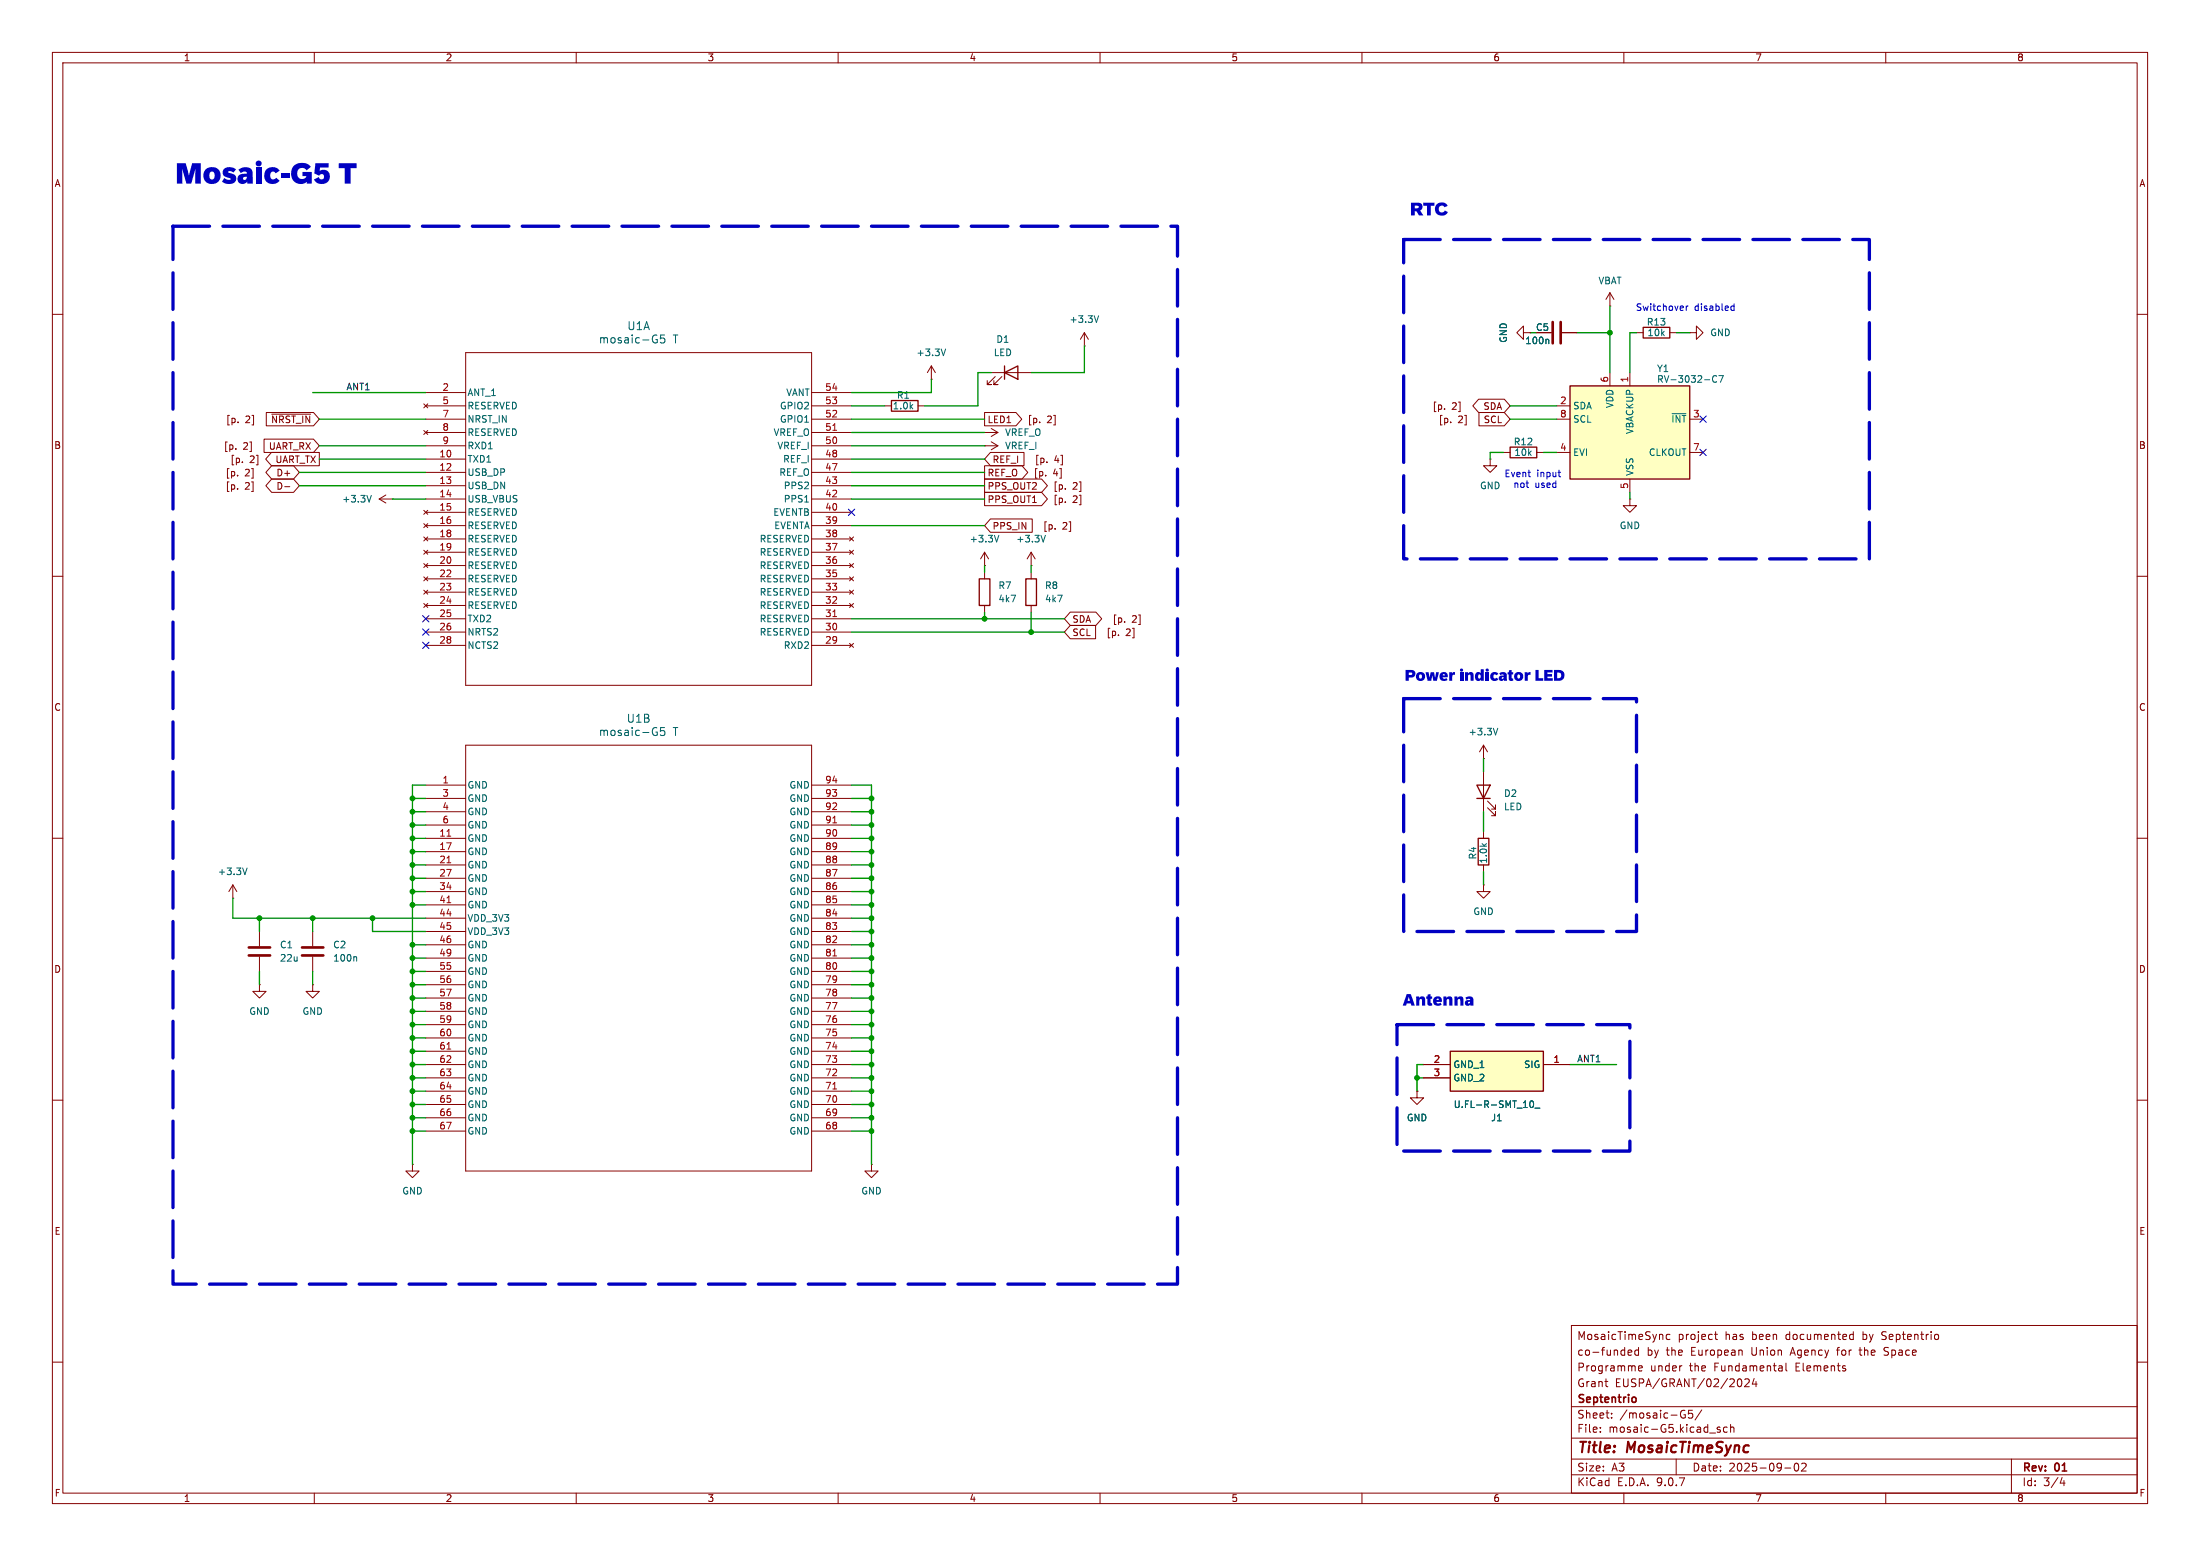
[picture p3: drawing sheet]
<svg xmlns="http://www.w3.org/2000/svg" width="420mm" height="297mm" viewBox="0 0 420 297" stroke-linecap="round" stroke-linejoin="round" font-family="sans-serif">
<g fill="none" stroke="#840000" stroke-width=".19">
<path d="M10 10h400v277h-400zM12 12h396v273h-396zM60 10v2M110 10v2M160 10v2M210 10v2M260 10v2M310 10v2M360 10v2M10 60h2M312.4 63.5h1.3M318.8 63.5h1.2"/>
<path d="M408 60h2M72.4 95.3l1.3 .7M72.4 95.3h2.5M73.7 94.5l-1.3 .8M74.9 95.3h.1M10 110h2M408 110h2M10 160h2M408 160h2M49.5 177.8v2.8M49.5 182.6v2.8M10 210h2"/>
<path d="M408 210h2M300 253h108v32h-108zM310.9 258.6h.5M310.9 257.8l.4-.1 .2 .3-.7 .2M312.8 257.2v1.5M312.8 257.8l-.4-.1-.3 .3 .1 .6h.6M318.8 254.8l-.4-.1-.3 .3 .1 .6h.6M327.3 254.7h.6M327.5 254.2v1.3l.4 .2M353.2 255.6h.6M353.2 254.8h.6M353.8 254.2v1.5"/>
<path d="M354.9 257.7h.5M359.7 258.6l.5 .1M359.9 257.2l-.2 .3v.3l.2 .1M369.9 254.8l.2 .2-.2 .6M10 260h2M300 278.5h108M300 274.5h108M300 268.5h108M305.5 273.2v.2M305.5 272.5v.1M306.4 263.7h.5M306.8 264.7h.1"/>
<path d="M307.7 270.5v.2M307.7 269.8v.1M312.8 261.2l.7-.2-.1-.2-.4-.1-.2 .2 .1 .7h.5M320 278.5v3M320.9 260.7h.2M321.1 269.3h.6M321.4 270h.3v.5l-.3 .2-.3-.1M323.1 269.2h-.7l-.1 .7 .2-.1h.5l.2 .2-.1 .5-.2 .2-.6-.2M324.9 269.1l-1.3 1.9M328.4 272.5l-.4-.1-.2 .2 .1 .2 .5 .2v.3h-.6M329.7 272.5l-.4-.1-.3 .3 .2 .6h.5M330.4 272.5l.2-.1 .3 .1 .1 .9"/>
<path d="M330.4 271.9v1.5M332 263.2a.8 .8 0 0 1 .5 .7 .8 .8 0 0 1-.5 .8M333.1 263.3l.6-.1 .2 .1v.3l-.9 1.1h.9M334.9 263.1l-.4 1.1h.9M335.2 263.7v1M340.2 260.8v.9M340.2 261.6l-.1 .1M340.2 261l-.1 .1M340.9 260.2v1.3l.3 .2M342.7 279.4l.2-.1a.8 .8 0 0 1 .5 .7 .8 .8 0 0 1-.5 .8l-.2-.2-.2-.4zM343.9 279.4l.6-.1 .2 .1 .1 .3-.9 1.1h.9M384 278.5v6.5"/>
<path d="M408 260h2M60 285v2M110 285v2M160 285v2M210 285v2M260 285v2M300 281.5h108M310 285v2M340.7 280.2h1.2M360 285v2M393.7 282l-.4 1.1h.9M394 282.6v1"/>
</g>
<path d="M311.8 266.7l.4 .1 .1 .2v.5l-.5 .2" fill="none" stroke="#840000" stroke-width=".3"/>
<path d="M70.9 94.6l-.4 1.2" fill="none" stroke="#006464" stroke-width=".19"/>
<path d="M47.5 180.8h4.1M47.5 182.4h4.1" fill="none" stroke="#840000" stroke-width=".51"/>
<path d="M313.7 62.5h5.1v2h-5.1z" fill="none" stroke="#840000" stroke-width=".25"/>
<path d="M299.7 73.7h22.9v17.7h-22.9z" fill="#ffffc2"/>
<path d="M170.2 76.5h5.1v2h-5.1zM299.7 73.7h22.9v17.7h-22.9zM186.9 110.5h2.1v5.1h-2.1zM195.8 110.5h2.1v5.1h-2.1zM282.2 160h2v5.1h-2z" fill="none" stroke="#840000" stroke-width=".25"/>
<g fill="none" stroke="#840000" stroke-width=".19">
<path d="M80.9 77.1l.8 .8M81.3 77.5h7.6M81.3 74.9h7.6M81.7 77.1l-.8 .8M88.9 67.3h66v63.5h-66zM154.9 77.5h7.7M154.9 74.9h7.7M168.9 77.5h1.3M175.3 77.5h1.2M177.8 72.4h.1M177.8 69.9l-.8 1.2M177.8 69.9l.8 1.2"/>
<path d="M177.8 69.9v2.5M290.8 63.5v1.3l-1.2-1.3 1.2-1.3v1.3h1.3M292.1 63.5h.1M293.4 63.5h2.8M297.2 77.5h2.5M298.2 63.5h2.8M307.3 71.1v2.6M311.1 71.1v2.6M80.9 82.2l.8 .7M80.9 97.4l.8 .8M80.9 99.9l.8 .8M81.3 80h7.6"/>
<path d="M81.3 82.6h7.6M81.3 85.1h7.6M81.3 87.6h7.6M81.3 90.2h7.6M81.3 92.7h7.6M81.3 95.3h7.6M81.3 97.8h7.6M81.7 82.2l-.8 .7M81.7 97.4l-.8 .8M81.7 99.9l-.8 .8M154.9 80h7.7M154.9 82.6h7.7"/>
<path d="M154.9 85.1h7.7M154.9 87.6h7.7M154.9 90.2h7.7M154.9 92.7h7.7M154.9 95.3h7.7M154.9 97.8h7.7M188 85.1h.1M188 85.1h2.5M189.2 84.3l1.3 .8M190.5 85.1l-1.3 .8M297.2 80h2.5M297.2 86.4h2.5"/>
<path d="M311.1 95.3v1.2h1.3l-1.3 1.3-1.2-1.3h1.2M311.1 95.3h.1M311.1 91.4v2.6M322.6 80h2.5M322.6 86.4h2.5M80.9 102.5l.8 .8M80.9 105l.8 .8M80.9 107.6l.8 .7M80.9 110.1l.8 .8M80.9 112.6l.8 .8M80.9 115.2l.8 .8M81.3 100.3h7.6"/>
<path d="M81.3 102.9h7.6M81.3 105.4h7.6M81.3 108h7.6M81.3 110.5h7.6M81.3 113h7.6M81.3 115.6h7.6M81.3 118.1h7.6M81.7 102.5l-.8 .8M81.7 105l-.8 .8M81.7 107.6l-.8 .7M81.7 110.1l-.8 .8M81.7 112.6l-.8 .8"/>
<path d="M81.7 115.2l-.8 .8M154.9 100.3h7.7M154.9 102.9h7.7M154.9 105.4h7.7M154.9 108h7.7M154.9 110.5h7.7M154.9 113h7.7M154.9 115.6h7.7M154.9 118.1h7.7M162.2 102.5l.7 .8M162.2 105l.7 .8M162.2 107.6l.7 .7"/>
<path d="M162.2 110.1l.7 .8M162.2 112.6l.7 .8M162.2 115.2l.7 .8M162.9 102.5l-.7 .8M162.9 105l-.7 .8M162.9 107.6l-.7 .7M162.9 110.1l-.7 .8M162.9 112.6l-.7 .8M162.9 115.2l-.7 .8M188 108h.1M188 105.4l-.8 1.3M188 105.4l.7 1.3"/>
<path d="M188 105.4v2.6M188 109.2v1.3M188 115.6v1.2M196.8 108h.1M196.8 105.4l-.7 1.3M196.8 105.4l.8 1.3M196.8 105.4v2.6M196.8 109.2v1.3M196.8 115.6v1.2M81.3 120.7h7.6M81.3 123.2h7.6M154.9 120.7h7.7"/>
<path d="M154.9 123.2h7.7M162.2 122.8l.7 .8M162.9 122.8l-.7 .8M283.2 144.8h.1M283.2 142.2l-.8 1.3M283.2 142.2l.8 1.3M283.2 142.2v2.6M283.2 158.8v1.2M283.2 165.1v1.3M270.5 208.3v1.3h1.3l-1.3 1.2-1.3-1.2h1.3M270.5 208.3h.1M166.4 222.2v1.3h1.2l-1.2 1.3-1.3-1.3h1.3"/>
<path d="M166.4 222.2h.1"/>
</g>
<path d="M125 63.9l.4 .1M125.2 64.8h.3v.5l-.5 .2M126.9 63.9h-.8v.8l.2-.2 .5 .1 .1 .2v.5l-.3 .2-.5-.2M180.5 66.6l-.4 1.3M295.5 64.8l.2 .1v.7M319.2 79h2.6M327.7 71.8a.6 .6 0 0 0-.8 .4 .6 .6 0 0 0 .6 .8l.2-.2M328.1 71.7h.9l-.6 1.3M153.6 95.8h.7M190.7 102.2l-.4 1.2M199.6 102.2l-.5 1.2M285.9 139l-.4 1.3" fill="none" stroke="#006464" stroke-width=".19"/>
<path d="M159 82.1h.7M159 117.7h.7" fill="none" stroke="#a90000" stroke-width=".19"/>
<path d="M296.4 61.5v4M297.9 61.5v4" fill="none" stroke="#840000" stroke-width=".51"/>
<path d="M276.9 200.7h17.7v7.6h-17.7z" fill="#ffffc2"/>
<path d="M191.8 71.1l2.5-1.2v2.5zM191.8 69.9v2.5M288.3 85.3h5.1v2.1h-5.1zM281.9 149.9h2.6l-1.3 2.5zM281.9 152.4h2.6M276.9 200.7h17.7v7.6h-17.7z" fill="none" stroke="#840000" stroke-width=".25"/>
<g fill="none" stroke="#840000" stroke-width=".19">
<path d="M307.3 58.4h.1M307.3 55.9l-.7 1.3M307.3 55.9l.8 1.3M307.3 55.9v2.5M50.8 78.7h9l1.2 1.3-1.2 1.3h-9zM51.9 79.1h7.4M188 78.7h6l1.1 1.3-1.1 1.3h-6zM189.2 71.1h7.6M190 71.9l-1.5 1.5h.7h-.7v-.8M191.3 71.9l-1.6 1.5h.8h-.8v-.8M207 66h.1M207 63.5l-.8 1.3"/>
<path d="M207 63.5l.8 1.3M207 63.5v2.5M275.8 78v.1M282.3 76.2h4.9l1.1 1.3-1.1 1.2h-4.9l-1.1-1.2zM282.3 78.7h4.9l1.1 1.3-1.1 1.3h-4.9zM322.6 63.5h1.2v-1.3l1.3 1.3-1.3 1.3v-1.3M322.6 63.5h.1M45 85.6v.2M45.4 93.3v.1M45.4 90.7v.1M45.4 80.6v.1M46.3 88.2v.1"/>
<path d="M50.4 83.8h9.4l1.2 1.3-1.2 1.3h-9.4zM51.8 86.4h9.2v2.5h-9.2l-1.1-1.3zM51.9 91.4h4.1l1.1 1.3-1.1 1.3h-4.1l-1.1-1.3zM51.9 88.9h4.1l1.1 1.3-1.1 1.2h-4.1l-1.1-1.2zM54.4 92.9h.9M188 82.6h.1M188 94h10.8l1.2 1.3-1.2 1.2h-10.8zM188 91.4h10.8l1.2 1.3-1.2 1.3h-10.8zM188 88.9h7.1l1.1 1.3-1.1 1.2h-7.1zM188 82.6h2.5M189.1 99.1h8v2.5h-8l-1.1-1.3zM189.1 86.4h6.4v2.5h-6.4l-1.1-1.3z"/>
<path d="M189.2 81.8l1.3 .8M190.5 82.6l-1.3 .7M198.5 80.6v.1M199.6 90.7v.1M199.9 88.2v.1M203.4 95.8v.1M203.4 93.3v.1M276.9 80.6v.1M284.5 87.6v1.3h1.2l-1.2 1.3-1.3-1.3h1.3M284.5 87.6h.1M287 86.4h1.3M293.4 86.4h1.2"/>
<path d="M201.4 100.9v.1M204.3 119.4h4.9v2.5h-4.9l-1.1-1.2zM204.3 116.8h4.9l1.1 1.3-1.1 1.3h-4.9l-1.1-1.3zM214.7 118.7v.1M213.5 121.2v.1M81.3 149.9h7.6M81.3 152.4h7.6M81.3 154.9h7.6M81.3 157.5h7.6M88.9 142.2h66v81.3h-66zM154.9 149.9h7.7M154.9 152.4h7.7"/>
<path d="M154.9 154.9h7.7M154.9 157.5h7.7M283.2 147.3v7.6M284 154.2l1.5 1.5v-.8v.8h-.8M284 152.9l1.5 1.5v-.7v.7h-.8M44.4 171.5h.1M44.4 168.9l-.7 1.3M44.4 168.9l.8 1.3M44.4 168.9v2.6M59.7 177.8v2.8M81.3 160h7.6M81.3 162.6h7.6"/>
<path d="M81.3 165.1h7.6M81.3 167.6h7.6M81.3 170.2h7.6M81.3 172.7h7.6M81.3 175.3h7.6M81.3 177.8h7.6M154.9 160h7.7M154.9 162.6h7.7M154.9 165.1h7.7M154.9 167.6h7.7M154.9 170.2h7.7M154.9 172.7h7.7"/>
<path d="M154.9 175.3h7.7M154.9 177.8h7.7M283.2 168.9v1.3h1.3l-1.3 1.3-1.3-1.3h1.3M283.2 168.9h.1M49.5 188v1.2h1.3l-1.3 1.3-1.2-1.3h1.2M49.5 188h.1M59.7 188v1.2h1.3l-1.3 1.3-1.3-1.3h1.3M59.7 188h.1M59.7 182.6v2.8M81.3 180.3h7.6M81.3 182.9h7.6M81.3 185.4h7.6"/>
<path d="M81.3 188h7.6M81.3 190.5h7.6M81.3 193h7.6M81.3 195.6h7.6M81.3 198.1h7.6M154.9 180.3h7.7M154.9 182.9h7.7M154.9 185.4h7.7M154.9 188h7.7M154.9 190.5h7.7M154.9 193h7.7M154.9 195.6h7.7"/>
<path d="M154.9 198.1h7.7M81.3 203.2h7.6M81.3 205.7h7.6M81.3 200.7h7.6M81.3 208.3h7.6M81.3 210.8h7.6M81.3 213.4h7.6M81.3 215.9h7.6M154.9 203.2h7.7M154.9 205.7h7.7M154.9 200.7h7.7M154.9 208.3h7.7"/>
<path d="M154.9 210.8h7.7M154.9 213.4h7.7M154.9 215.9h7.7M271.8 203.2h5.1M271.8 205.7h5.1M294.6 203.2h5.1M78.7 222.2v1.3h1.3l-1.3 1.3-1.2-1.3h1.2M78.7 222.2h.1"/>
</g>
<path d="M209.7 60.3l-.4 1.2M125 138.9h.4M125.2 139.7h.3v.6l-.5 .1M126.9 138.9h-.8v.7l.2-.1h.5l.1 .2v.6l-.3 .1-.5-.1M47.2 165.7l-.5 1.2M67.9 182.6l.2 .2v.7M292.2 210.3l.1-.2a.68 .68 0 0 1 .5 .7 .68 .68 0 0 1-.5 .6l-.3-.5zM293 211.5h1" fill="none" stroke="#006464" stroke-width=".19"/>
<path d="M85.3 159.6h.8M159 157.1h.7M85.3 164.7h.8M85.3 172.3h.8M159 182.5h.7M85.3 200.2h.8M159 207.9h.7" fill="none" stroke="#a90000" stroke-width=".19"/>
<path d="M57.7 180.8h4M57.7 182.4h4" fill="none" stroke="#840000" stroke-width=".51"/>
<g fill="none" stroke="#009600" stroke-width=".25">
<path d="M307.3 58.4v12.7M59.7 74.9h21.6M162.6 77.5h6.3M177.8 72.4v2.5h-15.2M189.2 71.1h-2.5v6.4h-10.2M207 66v5.1h-10.2M288.3 77.5h8.9M292.1 63.5h1.3M301 63.5h6.3M312.4 63.5h-1.3v7.6M320 63.5h2.6M57.1 90.2h24.2"/>
<path d="M57.1 92.7h24.2M61 87.6h20.3M61 80h20.3M61 85.1h20.3M74.9 95.3h6.4M162.6 87.6h25.4M162.6 80h25.4M162.6 85.1h25.4M162.6 82.6h25.4M162.6 90.2h25.4M162.6 95.3h25.4M162.6 92.7h25.4"/>
<path d="M287 86.4h-2.5v1.2M288.3 80h8.9M294.6 86.4h2.6M311.1 94v1.3M162.6 100.3h25.4M162.6 118.1h40.6M188 108v1.2M188 116.8v1.3M196.8 108v1.2M196.8 116.8v3.9M162.6 120.7h40.6M78.7 154.9h2.6"/>
<path d="M78.7 157.5h2.6M78.7 152.4h2.6M81.3 149.9h-2.6v72.3M162.6 149.9h3.8v72.3M162.6 154.9h3.8M162.6 157.5h3.8M162.6 152.4h3.8M283.2 144.8v2.5M283.2 154.9v3.9M44.4 171.5v3.8h36.9M49.5 175.3v2.5M59.7 175.3v2.5"/>
<path d="M71.1 175.3v2.5h10.2M78.7 170.2h2.6M78.7 172.7h2.6M78.7 167.6h2.6M78.7 160h2.6M78.7 162.6h2.6M78.7 165.1h2.6M162.6 170.2h3.8M162.6 175.3h3.8M162.6 177.8h3.8M162.6 172.7h3.8M162.6 167.6h3.8"/>
<path d="M162.6 160h3.8M162.6 162.6h3.8M162.6 165.1h3.8M283.2 166.4v2.5M49.5 185.4v2.6M59.7 185.4v2.6M78.7 185.4h2.6M78.7 190.5h2.6M78.7 188h2.6M78.7 193h2.6M78.7 180.3h2.6M78.7 182.9h2.6"/>
<path d="M78.7 198.1h2.6M78.7 195.6h2.6M162.6 185.4h3.8M162.6 190.5h3.8M162.6 188h3.8M162.6 193h3.8M162.6 180.3h3.8M162.6 182.9h3.8M162.6 198.1h3.8M162.6 195.6h3.8M78.7 215.9h2.6M78.7 210.8h2.6"/>
<path d="M78.7 213.4h2.6M78.7 203.2h2.6M78.7 200.7h2.6M78.7 205.7h2.6M78.7 208.3h2.6M162.6 215.9h3.8M162.6 210.8h3.8M162.6 213.4h3.8M162.6 203.2h3.8M162.6 200.7h3.8M162.6 205.7h3.8M162.6 208.3h3.8"/>
<path d="M270.5 205.7h1.3M271.8 203.2h-1.3v5.1M299.7 203.2h8.9"/>
</g>
<path d="M324.5 79.4l1.2 1.2M325.7 79.4l-1.2 1.2M162 97.2l1.2 1.2M163.2 97.2l-1.2 1.2M324.5 85.8l1.2 1.2M325.7 85.8l-1.2 1.2M80.7 117.5l1.2 1.2M81.9 117.5l-1.2 1.2M80.7 120l1.2 1.3M80.7 122.6l1.2 1.2M81.9 120l-1.2 1.3M81.9 122.6l-1.2 1.2" fill="none" stroke="#000084" stroke-width=".19"/>
<path d="M291.1 128.3h.5v.2l.3-.2h.3v.5a.35 .35 0 0 0-.4 0 .35 .35 0 0 0-.1 .4v.8h-.6z" fill="#0000c2"/>
<path d="M321.9 58.4v.9M322.3 58.4l-.4 .3M330.6 58.5h.4M330.6 59.2h.4M331 58v1.3M297.4 90.2h.5M297.7 90.9l.2 .1" fill="none" stroke="#0000c2" stroke-width=".19"/>
<path d="M33 43.2h191.8v201.9h-191.8zM268 45.7h88.9v61h-88.9zM268 133.4h44.4v44.4h-44.4zM266.7 195.6h44.4v24.1h-44.4z" fill="none" stroke="#0000c2" stroke-width=".63" stroke-dasharray="7 2.5"/>
<path d="M292.1 63.5h.1M293.4 63.5h2.8M298.2 63.5h2.8M270.5 208.3h.1M271.8 203.2h5.1M271.8 205.7h5.1M294.6 203.2h5.1" fill="none" stroke="#840000" stroke-width=".19"/>
<path d="M295.5 64.8l.2 .1v.7M292.2 210.3l.1-.2a.68 .68 0 0 1 .5 .7 .68 .68 0 0 1-.5 .6l-.3-.5zM293 211.5h1" fill="none" stroke="#006464" stroke-width=".19"/>
<g fill="#009600" stroke="#009600" stroke-width=".19">
<circle cx="78.7" cy="160" r=".46"/>
<circle cx="78.7" cy="154.9" r=".46"/>
<circle cx="78.7" cy="157.5" r=".46"/>
<circle cx="78.7" cy="152.4" r=".46"/>
<circle cx="78.7" cy="165.1" r=".46"/>
<circle cx="78.7" cy="167.6" r=".46"/>
<circle cx="78.7" cy="170.2" r=".46"/>
<circle cx="59.7" cy="175.3" r=".46"/>
<circle cx="71.1" cy="175.3" r=".46"/>
<circle cx="78.7" cy="172.7" r=".46"/>
<circle cx="166.4" cy="203.2" r=".46"/>
<circle cx="166.4" cy="198.1" r=".46"/>
<circle cx="166.4" cy="195.6" r=".46"/>
<circle cx="166.4" cy="200.7" r=".46"/>
<circle cx="78.7" cy="215.9" r=".46"/>
<circle cx="166.4" cy="188" r=".46"/>
<circle cx="166.4" cy="208.3" r=".46"/>
<circle cx="78.7" cy="162.6" r=".46"/>
<circle cx="49.5" cy="175.3" r=".46"/>
<circle cx="166.4" cy="215.9" r=".46"/>
<circle cx="166.4" cy="154.9" r=".46"/>
<circle cx="166.4" cy="152.4" r=".46"/>
<circle cx="188" cy="118.1" r=".46"/>
<circle cx="196.8" cy="120.7" r=".46"/>
<circle cx="78.7" cy="203.2" r=".46"/>
<circle cx="78.7" cy="198.1" r=".46"/>
<circle cx="78.7" cy="213.4" r=".46"/>
<circle cx="78.7" cy="208.3" r=".46"/>
<circle cx="78.7" cy="205.7" r=".46"/>
<circle cx="78.7" cy="190.5" r=".46"/>
<circle cx="78.7" cy="200.7" r=".46"/>
<circle cx="78.7" cy="193" r=".46"/>
<circle cx="78.7" cy="195.6" r=".46"/>
<circle cx="78.7" cy="188" r=".46"/>
<circle cx="78.7" cy="210.8" r=".46"/>
<circle cx="78.7" cy="182.9" r=".46"/>
<circle cx="78.7" cy="185.4" r=".46"/>
<circle cx="78.7" cy="180.3" r=".46"/>
<circle cx="166.4" cy="167.6" r=".46"/>
<circle cx="166.4" cy="162.6" r=".46"/>
<circle cx="166.4" cy="165.1" r=".46"/>
<circle cx="166.4" cy="157.5" r=".46"/>
<circle cx="166.4" cy="160" r=".46"/>
<circle cx="166.4" cy="177.8" r=".46"/>
<circle cx="166.4" cy="182.9" r=".46"/>
<circle cx="166.4" cy="180.3" r=".46"/>
<circle cx="166.4" cy="185.4" r=".46"/>
<circle cx="166.4" cy="190.5" r=".46"/>
<circle cx="166.4" cy="193" r=".46"/>
<circle cx="166.4" cy="213.4" r=".46"/>
<circle cx="166.4" cy="205.7" r=".46"/>
<circle cx="166.4" cy="210.8" r=".46"/>
<circle cx="166.4" cy="172.7" r=".46"/>
<circle cx="166.4" cy="170.2" r=".46"/>
<circle cx="166.4" cy="175.3" r=".46"/>
<circle cx="307.3" cy="63.5" r=".46"/>
<circle cx="270.5" cy="205.7" r=".46"/>
</g>
<text font-size="5.7" fill="#0000c2" x="33.5" y="36.6">Mosaic-G5 T</text>
<text font-size="3.5" fill="#0000c2" x="269.2" y="42.1">RTC</text>
<text font-size="3.2" fill="#0000c2" x="267.7" y="192.8">Antenna</text>
<g font-size="3" fill="#0000c2">
<text x="268.2" y="130.7">Power indicator</text>
<text x="293" y="130.7">LED</text>
</g>
<g font-size="2.8" fill="#840000">
<text x="301" y="277.9">Title:</text>
<text x="310.6" y="277.9">MosaicTimeSync</text>
</g>
<g font-size="2.1" fill="#006464">
<text x="114.2" y="65.8">mosaic-G5</text>
<text x="119.7" y="63.2">U1A</text>
<text x="128.5" y="65.8">T</text>
<text x="114.2" y="140.7">mosaic-G5</text>
<text x="119.6" y="138.2">U1B</text>
<text x="128.5" y="140.7">T</text>
</g>
<g font-size="2.1" fill="#840000">
<text x="301" y="256">MosaicTimeSync</text>
<text x="320.3" y="256">project</text>
<text x="329.4" y="256">has</text>
<text x="334.6" y="256">been</text>
<text x="341.2" y="256">documented</text>
<text x="356" y="256">by</text>
<text x="359.8" y="256">Septentrio</text>
<text x="301" y="262">Programme</text>
<text x="301" y="259">co-funded</text>
<text x="314.4" y="259">by</text>
<text x="315" y="262">under</text>
<text x="318.2" y="259">the</text>
<text x="322.6" y="262">the</text>
<text x="323" y="259">European</text>
<text x="327.4" y="262">Fundamental</text>
<text x="334.6" y="259">Union</text>
<text x="342.3" y="259">Agency</text>
<text x="343" y="262">Elements</text>
<text x="351.3" y="259">for</text>
<text x="355.7" y="259">the</text>
<text x="360.5" y="259">Space</text>
<text x="301" y="268.2">Septentrio</text>
<text x="301" y="265">Grant</text>
<text x="308.3" y="265">EUSPA/GRANT/02/2024</text>
<text x="301" y="273.7">File:</text>
<text x="301" y="271">Sheet:</text>
<text x="307.1" y="273.7">mosaic-G5.kicad_sch</text>
<text x="309.2" y="271">/mosaic-G5/</text>
<text x="301" y="281.1">Size:</text>
<text x="307.6" y="281.1">A3</text>
<text x="323" y="281.1">Date:</text>
<text x="330" y="281.1">2025-09-02</text>
<text x="386" y="281.3">Rev:</text>
<text x="392.4" y="281.3">01</text>
<text x="301" y="283.9">KiCad</text>
<text x="308.7" y="283.9">E.D.A.</text>
<text x="316.3" y="283.9">9.0.7</text>
<text x="386" y="283.9">Id:</text>
<text x="390.1" y="283.9">3/4</text>
</g>
<g font-size="1.8" fill="#840000">
<text x="35" y="11.9">1</text>
<text x="85" y="11.9">2</text>
<text x="135" y="11.9">3</text>
<text x="185" y="11.9">4</text>
<text x="235" y="11.9">5</text>
<text x="285" y="11.9">6</text>
<text x="335" y="11.9">7</text>
<text x="385" y="11.9">8</text>
<text x="10.3" y="35.9">A</text>
<text x="408.3" y="35.9">A</text>
<text x="43" y="81">[p.</text>
<text x="46.8" y="81">2]</text>
<text x="51.6" y="81">~{NRST_IN}</text>
<text x="188.4" y="81">LED1</text>
<text x="196.1" y="81">[p.</text>
<text x="199.8" y="81">2]</text>
<text x="273.4" y="78.4">[p.</text>
<text x="274.5" y="81">[p.</text>
<text x="277.1" y="78.4">2]</text>
<text x="278.3" y="81">2]</text>
<text x="283.1" y="78.4">SDA</text>
<text x="283.2" y="81">SCL</text>
<text x="10.3" y="85.9">B</text>
<text x="42.6" y="86">[p.</text>
<text x="43.9" y="88.6">[p.</text>
<text x="46.4" y="86">2]</text>
<text x="47.6" y="88.6">2]</text>
<text x="51.2" y="86">UART_RX</text>
<text x="52.5" y="88.6">UART_TX</text>
<text x="189.4" y="88.6">REF_I</text>
<text x="197.5" y="88.6">[p.</text>
<text x="201.2" y="88.6">4]</text>
<text x="408.2" y="85.9">B</text>
<text x="43" y="93.7">[p.</text>
<text x="43" y="91.1">[p.</text>
<text x="46.7" y="93.7">2]</text>
<text x="46.7" y="91.1">2]</text>
<text x="52.7" y="93.7">D-</text>
<text x="52.7" y="91.1">D+</text>
<text x="188.4" y="93.7">PPS_OUT2</text>
<text x="188.4" y="91.1">REF_O</text>
<text x="197.2" y="91.1">[p.</text>
<text x="201" y="93.7">[p.</text>
<text x="201" y="91.1">4]</text>
<text x="204.7" y="93.7">2]</text>
<text x="188.4" y="96.2">PPS_OUT1</text>
<text x="189.4" y="101.3">PPS_IN</text>
<text x="199" y="101.3">[p.</text>
<text x="201" y="96.2">[p.</text>
<text x="202.8" y="101.3">2]</text>
<text x="204.7" y="96.2">2]</text>
<text x="204.6" y="119.1">SDA</text>
<text x="212.3" y="119.1">[p.</text>
<text x="216.1" y="119.1">2]</text>
<text x="204.6" y="121.6">SCL</text>
<text x="211.1" y="121.6">[p.</text>
<text x="214.9" y="121.6">2]</text>
<text x="10.3" y="135.9">C</text>
<text x="408.2" y="135.9">C</text>
<text x="10.3" y="185.9">D</text>
<text x="408.2" y="185.9">D</text>
<text x="10.3" y="235.9">E</text>
<text x="408.3" y="235.9">E</text>
<text x="10.3" y="285.9">F</text>
<text x="35" y="286.9">1</text>
<text x="85" y="286.9">2</text>
<text x="135" y="286.9">3</text>
<text x="185" y="286.9">4</text>
<text x="235" y="286.9">5</text>
<text x="285" y="286.9">6</text>
<text x="335" y="286.9">7</text>
<text x="385" y="286.9">8</text>
<text x="408.3" y="285.9">F</text>
</g>
<g font-size="1.8" fill="#006464">
<text x="305.1" y="54.5">VBAT</text>
<text x="190.1" y="65.6">D1</text>
<text x="204.1" y="61.8">+3.3V</text>
<text x="287.9" y="65.5" transform="rotate(-90 287.9 65.5)">GND</text>
<text x="291.1" y="65.9">100n</text>
<text x="293.1" y="63.3">C5</text>
<text x="314.3" y="62.3">R13</text>
<text x="314.4" y="64.4">10k</text>
<text x="326.4" y="64.4">GND</text>
<text x="174.9" y="68.2">+3.3V</text>
<text x="189.6" y="68.2">LED</text>
<text x="316.2" y="71.2">Y1</text>
<text x="89.2" y="75.8">ANT_1</text>
<text x="150" y="75.8">VANT</text>
<text x="171.1" y="76.3">R1</text>
<text x="308.2" y="78" transform="rotate(-90 308.2 78)">VDD</text>
<text x="316.2" y="73.3">RV-3032-C7</text>
<text x="89.2" y="78.3">RESERVED</text>
<text x="89.2" y="80.9">NRST_IN</text>
<text x="89.2" y="83.4">RESERVED</text>
<text x="147.6" y="83.4">VREF_O</text>
<text x="148.8" y="78.3">GPIO2</text>
<text x="148.8" y="80.9">GPIO1</text>
<text x="170.3" y="78.3">1.0k</text>
<text x="191.8" y="83.4">VREF_O</text>
<text x="300.2" y="78.3">SDA</text>
<text x="300.2" y="80.9">SCL</text>
<text x="312" y="83" transform="rotate(-90 312 83)">VBACKUP</text>
<text x="319" y="80.9">~{INT}</text>
<text x="89.2" y="86">RXD1</text>
<text x="89.2" y="88.5">TXD1</text>
<text x="148.3" y="86">VREF_I</text>
<text x="149.4" y="88.5">REF_I</text>
<text x="191.8" y="86">VREF_I</text>
<text x="288.9" y="85.2">R12</text>
<text x="289" y="87.2">10k</text>
<text x="300.2" y="87.2">EVI</text>
<text x="314.7" y="87.2">CLKOUT</text>
<text x="89.2" y="91">USB_DP</text>
<text x="89.2" y="93.6">USB_DN</text>
<text x="148.7" y="91">REF_O</text>
<text x="149.5" y="93.6">PPS2</text>
<text x="282.4" y="93.6">GND</text>
<text x="312" y="90.9" transform="rotate(-90 312 90.9)">VSS</text>
<text x="65.2" y="96.1">+3.3V</text>
<text x="89.2" y="96.1">USB_VBUS</text>
<text x="89.2" y="98.7">RESERVED</text>
<text x="89.2" y="101.2">RESERVED</text>
<text x="147.5" y="98.7">EVENTB</text>
<text x="147.7" y="101.2">EVENTA</text>
<text x="149.5" y="96.1">PPS1</text>
<text x="309.1" y="101.2">GND</text>
<text x="89.2" y="103.7">RESERVED</text>
<text x="89.2" y="106.3">RESERVED</text>
<text x="144.9" y="103.7">RESERVED</text>
<text x="144.9" y="106.3">RESERVED</text>
<text x="185" y="103.7">+3.3V</text>
<text x="193.9" y="103.7">+3.3V</text>
<text x="89.2" y="108.8">RESERVED</text>
<text x="89.2" y="111.4">RESERVED</text>
<text x="89.2" y="113.9">RESERVED</text>
<text x="144.9" y="108.8">RESERVED</text>
<text x="144.9" y="111.4">RESERVED</text>
<text x="144.9" y="113.9">RESERVED</text>
<text x="190.5" y="112.6">R7</text>
<text x="199.4" y="112.6">R8</text>
<text x="89.2" y="116.4">RESERVED</text>
<text x="89.2" y="119">TXD2</text>
<text x="144.9" y="116.4">RESERVED</text>
<text x="144.9" y="119">RESERVED</text>
<text x="190.5" y="115.2">4k7</text>
<text x="199.4" y="115.2">4k7</text>
<text x="89.2" y="121.5">NRTS2</text>
<text x="89.2" y="124.1">NCTS2</text>
<text x="144.9" y="121.5">RESERVED</text>
<text x="149.5" y="124.1">RXD2</text>
<text x="280.3" y="140.6">+3.3V</text>
<text x="89.2" y="150.7">GND</text>
<text x="89.2" y="153.3">GND</text>
<text x="89.2" y="155.8">GND</text>
<text x="150.6" y="150.7">GND</text>
<text x="150.6" y="153.3">GND</text>
<text x="150.6" y="155.8">GND</text>
<text x="287" y="152.3">D2</text>
<text x="287" y="154.9">LED</text>
<text x="89.2" y="158.3">GND</text>
<text x="89.2" y="160.9">GND</text>
<text x="150.6" y="158.3">GND</text>
<text x="150.6" y="160.9">GND</text>
<text x="41.5" y="167.2">+3.3V</text>
<text x="89.2" y="163.4">GND</text>
<text x="89.2" y="166">GND</text>
<text x="150.6" y="163.4">GND</text>
<text x="150.6" y="166">GND</text>
<text x="282" y="164.2" transform="rotate(-90 282 164.2)">R4</text>
<text x="284.1" y="164.9" transform="rotate(-90 284.1 164.9)">1.0k</text>
<text x="89.2" y="168.5">GND</text>
<text x="89.2" y="171">GND</text>
<text x="89.2" y="173.6">GND</text>
<text x="150.6" y="168.5">GND</text>
<text x="150.6" y="171">GND</text>
<text x="150.6" y="173.6">GND</text>
<text x="89.2" y="176.1">VDD_3V3</text>
<text x="89.2" y="178.7">VDD_3V3</text>
<text x="150.6" y="176.1">GND</text>
<text x="150.6" y="178.7">GND</text>
<text x="281.2" y="174.9">GND</text>
<text x="53.3" y="181.2">C1</text>
<text x="53.3" y="183.7">22u</text>
<text x="63.5" y="181.2">C2</text>
<text x="63.5" y="183.7">100n</text>
<text x="89.2" y="181.2">GND</text>
<text x="89.2" y="183.7">GND</text>
<text x="150.6" y="181.2">GND</text>
<text x="150.6" y="183.7">GND</text>
<text x="89.2" y="186.3">GND</text>
<text x="89.2" y="188.8">GND</text>
<text x="89.2" y="191.4">GND</text>
<text x="150.6" y="186.3">GND</text>
<text x="150.6" y="188.8">GND</text>
<text x="150.6" y="191.4">GND</text>
<text x="47.5" y="193.9">GND</text>
<text x="57.7" y="193.9">GND</text>
<text x="89.2" y="193.9">GND</text>
<text x="89.2" y="196.4">GND</text>
<text x="150.6" y="193.9">GND</text>
<text x="150.6" y="196.4">GND</text>
<text x="89.2" y="199">GND</text>
<text x="89.2" y="201.5">GND</text>
<text x="150.6" y="199">GND</text>
<text x="150.6" y="201.5">GND</text>
<text x="89.2" y="204.1">GND</text>
<text x="89.2" y="206.6">GND</text>
<text x="89.2" y="209.1">GND</text>
<text x="150.6" y="204.1">GND</text>
<text x="150.6" y="206.6">GND</text>
<text x="150.6" y="209.1">GND</text>
<text x="277.4" y="204.1">GND_1</text>
<text x="277.4" y="206.6">GND_2</text>
<text x="290.8" y="204.1">SIG</text>
<text x="89.2" y="211.7">GND</text>
<text x="89.2" y="214.2">GND</text>
<text x="150.6" y="211.7">GND</text>
<text x="150.6" y="214.2">GND</text>
<text x="268.5" y="214.2">GND</text>
<text x="277.4" y="211.7">U.FL-R-SMT_10_</text>
<text x="284.6" y="214.2">J1</text>
<text x="89.2" y="216.8">GND</text>
<text x="150.6" y="216.8">GND</text>
<text x="76.7" y="228.2">GND</text>
<text x="164.3" y="228.2">GND</text>
</g>
<g font-size="1.8" fill="#0000c2">
<text x="312.2" y="59.5">Switchover</text>
<text x="323.5" y="59.5">disabled</text>
<text x="287.1" y="91.3">Event</text>
<text x="288.8" y="93.3">not</text>
<text x="293" y="93.3">used</text>
<text x="293.4" y="91.3">input</text>
</g>
<g font-size="1.8" fill="#0f0f0f">
<text x="66" y="74.6">ANT1</text>
<text x="301" y="202.9">ANT1</text>
</g>
<g font-size="1.8" fill="#a90000">
<text x="84.4" y="74.7">2</text>
<text x="84.4" y="77.2">5</text>
<text x="157.4" y="74.7">54</text>
<text x="157.4" y="77.2">53</text>
<text x="297.7" y="77.2">2</text>
<text x="307.1" y="73.1" transform="rotate(-90 307.1 73.1)">6</text>
<text x="310.9" y="73.1" transform="rotate(-90 310.9 73.1)">1</text>
<text x="84.4" y="79.8">7</text>
<text x="84.4" y="82.3">8</text>
<text x="157.4" y="79.8">52</text>
<text x="157.4" y="82.3">51</text>
<text x="297.7" y="79.8">8</text>
<text x="323.1" y="79.8">3</text>
<text x="83.8" y="87.4">10</text>
<text x="83.8" y="89.9">12</text>
<text x="84.4" y="84.8">9</text>
<text x="157.4" y="84.8">50</text>
<text x="157.4" y="87.4">48</text>
<text x="157.4" y="89.9">47</text>
<text x="297.7" y="86.1">4</text>
<text x="323.1" y="86.1">7</text>
<text x="83.8" y="92.5">13</text>
<text x="83.8" y="95">14</text>
<text x="157.4" y="92.5">43</text>
<text x="157.4" y="95">42</text>
<text x="310.9" y="93.4" transform="rotate(-90 310.9 93.4)">5</text>
<text x="83.8" y="97.5">15</text>
<text x="83.8" y="100.1">16</text>
<text x="157.4" y="97.5">40</text>
<text x="157.4" y="100.1">39</text>
<text x="83.8" y="102.6">18</text>
<text x="83.8" y="105.2">19</text>
<text x="83.8" y="107.7">20</text>
<text x="157.4" y="102.6">38</text>
<text x="157.4" y="105.2">37</text>
<text x="157.4" y="107.7">36</text>
<text x="83.8" y="110.2">22</text>
<text x="83.8" y="112.8">23</text>
<text x="157.4" y="110.2">35</text>
<text x="157.4" y="112.8">33</text>
<text x="83.8" y="115.3">24</text>
<text x="83.8" y="117.9">25</text>
<text x="157.4" y="115.3">32</text>
<text x="157.4" y="117.9">31</text>
<text x="83.8" y="120.4">26</text>
<text x="83.8" y="122.9">28</text>
<text x="157.4" y="120.4">30</text>
<text x="157.4" y="122.9">29</text>
<text x="84.4" y="149.6">1</text>
<text x="157.4" y="149.6">94</text>
<text x="84.4" y="152.1">3</text>
<text x="84.4" y="154.7">4</text>
<text x="157.4" y="152.1">93</text>
<text x="157.4" y="154.7">92</text>
<text x="83.8" y="159.8">11</text>
<text x="84.4" y="157.2">6</text>
<text x="157.4" y="157.2">91</text>
<text x="157.4" y="159.8">90</text>
<text x="83.8" y="162.3">17</text>
<text x="83.8" y="164.8">21</text>
<text x="83.8" y="167.4">27</text>
<text x="157.4" y="162.3">89</text>
<text x="157.4" y="164.8">88</text>
<text x="157.4" y="167.4">87</text>
<text x="83.8" y="169.9">34</text>
<text x="83.8" y="172.5">41</text>
<text x="157.4" y="169.9">86</text>
<text x="157.4" y="172.5">85</text>
<text x="83.8" y="175">44</text>
<text x="83.8" y="177.5">45</text>
<text x="157.4" y="175">84</text>
<text x="157.4" y="177.5">83</text>
<text x="83.8" y="180.1">46</text>
<text x="83.8" y="182.6">49</text>
<text x="83.8" y="185.2">55</text>
<text x="157.4" y="180.1">82</text>
<text x="157.4" y="182.6">81</text>
<text x="157.4" y="185.2">80</text>
<text x="83.8" y="187.7">56</text>
<text x="83.8" y="190.2">57</text>
<text x="157.4" y="187.7">79</text>
<text x="157.4" y="190.2">78</text>
<text x="83.8" y="192.8">58</text>
<text x="83.8" y="195.3">59</text>
<text x="83.8" y="197.9">60</text>
<text x="157.4" y="192.8">77</text>
<text x="157.4" y="195.3">76</text>
<text x="157.4" y="197.9">75</text>
<text x="83.8" y="200.4">61</text>
<text x="83.8" y="202.9">62</text>
<text x="157.4" y="200.4">74</text>
<text x="157.4" y="202.9">73</text>
<text x="273.6" y="202.9">2</text>
<text x="296.5" y="202.9">1</text>
<text x="83.8" y="205.5">63</text>
<text x="83.8" y="208">64</text>
<text x="157.4" y="205.5">72</text>
<text x="157.4" y="208">71</text>
<text x="273.6" y="205.5">3</text>
<text x="83.8" y="210.6">65</text>
<text x="83.8" y="213.1">66</text>
<text x="83.8" y="215.6">67</text>
<text x="157.4" y="210.6">70</text>
<text x="157.4" y="213.1">69</text>
<text x="157.4" y="215.6">68</text>
</g>
</svg>
